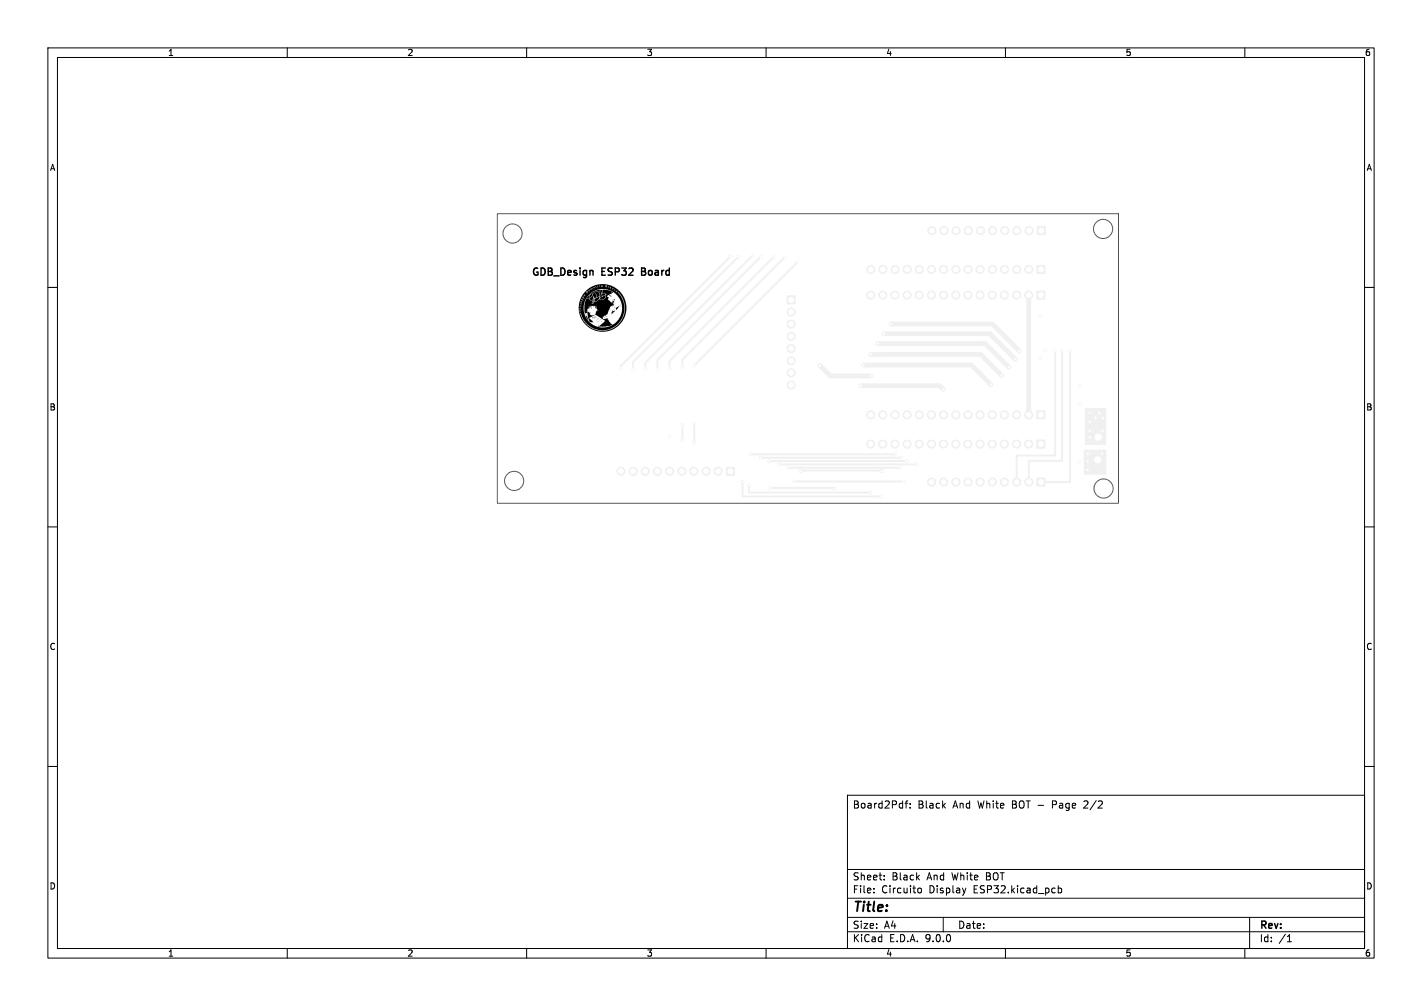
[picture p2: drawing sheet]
<svg xmlns="http://www.w3.org/2000/svg" width="297mm" height="210mm" viewBox="0 0 297 210" stroke-linecap="round" stroke-linejoin="round" font-family="sans-serif">
<g fill="#f0f0f0" stroke="#f0f0f0" stroke-width=".21">
<path d="M226.7 85.2h4.3v7.6h-4.3z"/>
<path d="M226.5 94h4.5v5h-4.5z"/>
<path d="M216.5 91.9h1.7v1.7h-1.7z"/>
<path d="M216.6 99.8h1.7v1.7h-1.7z"/>
<path d="M151.7 97.5h1.7v1.7h-1.7z"/>
<path d="M216.6 55.4h1.7v1.7h-1.7z"/>
<path d="M164.4 61.8h1.7v1.7h-1.7z"/>
<path d="M216.6 60.8h1.7v1.7h-1.7z"/>
<path d="M216.6 85.8h1.7v1.7h-1.7z"/>
<path d="M216.6 47.3h1.7v1.7h-1.7z"/>
<circle cx="214.9" cy="92.7" r=".85"/>
<circle cx="212.3" cy="92.7" r=".85"/>
<circle cx="209.8" cy="92.7" r=".85"/>
<circle cx="207.2" cy="92.7" r=".85"/>
<circle cx="204.7" cy="92.7" r=".85"/>
<circle cx="202.2" cy="92.7" r=".85"/>
<circle cx="199.6" cy="92.7" r=".85"/>
<circle cx="197.1" cy="92.7" r=".85"/>
<circle cx="194.5" cy="92.7" r=".85"/>
<circle cx="192" cy="92.7" r=".85"/>
<circle cx="189.5" cy="92.7" r=".85"/>
<circle cx="186.9" cy="92.7" r=".85"/>
<circle cx="184.4" cy="92.7" r=".85"/>
<circle cx="181.8" cy="92.7" r=".85"/>
<circle cx="214.9" cy="100.6" r=".85"/>
<circle cx="212.3" cy="100.6" r=".85"/>
<circle cx="209.8" cy="100.6" r=".85"/>
<circle cx="207.3" cy="100.6" r=".85"/>
<circle cx="204.7" cy="100.6" r=".85"/>
<circle cx="202.2" cy="100.6" r=".85"/>
<circle cx="199.6" cy="100.6" r=".85"/>
<circle cx="197.1" cy="100.6" r=".85"/>
<circle cx="194.6" cy="100.6" r=".85"/>
<circle cx="150" cy="98.4" r=".85"/>
<circle cx="147.5" cy="98.4" r=".85"/>
<circle cx="144.9" cy="98.4" r=".85"/>
<circle cx="142.4" cy="98.4" r=".85"/>
<circle cx="139.9" cy="98.4" r=".85"/>
<circle cx="137.3" cy="98.4" r=".85"/>
<circle cx="134.8" cy="98.4" r=".85"/>
<circle cx="132.2" cy="98.4" r=".85"/>
<circle cx="129.7" cy="98.4" r=".85"/>
<circle cx="214.9" cy="56.2" r=".85"/>
<circle cx="212.3" cy="56.2" r=".85"/>
<circle cx="209.8" cy="56.2" r=".85"/>
<circle cx="207.3" cy="56.2" r=".85"/>
<circle cx="204.7" cy="56.2" r=".85"/>
<circle cx="202.2" cy="56.2" r=".85"/>
<circle cx="199.6" cy="56.2" r=".85"/>
<circle cx="197.1" cy="56.2" r=".85"/>
<circle cx="194.6" cy="56.2" r=".85"/>
<circle cx="192" cy="56.2" r=".85"/>
<circle cx="189.5" cy="56.2" r=".85"/>
<circle cx="186.9" cy="56.2" r=".85"/>
<circle cx="184.4" cy="56.2" r=".85"/>
<circle cx="181.9" cy="56.2" r=".85"/>
<circle cx="165.2" cy="65.1" r=".85"/>
<circle cx="165.2" cy="67.7" r=".85"/>
<circle cx="165.2" cy="70.2" r=".85"/>
<circle cx="165.2" cy="72.8" r=".85"/>
<circle cx="165.2" cy="75.3" r=".85"/>
<circle cx="165.2" cy="77.8" r=".85"/>
<circle cx="165.2" cy="80.4" r=".85"/>
<circle cx="214.9" cy="61.6" r=".85"/>
<circle cx="212.3" cy="61.6" r=".85"/>
<circle cx="209.8" cy="61.6" r=".85"/>
<circle cx="207.2" cy="61.6" r=".85"/>
<circle cx="204.7" cy="61.6" r=".85"/>
<circle cx="202.2" cy="61.6" r=".85"/>
<circle cx="199.6" cy="61.6" r=".85"/>
<circle cx="197.1" cy="61.6" r=".85"/>
<circle cx="194.5" cy="61.6" r=".85"/>
<circle cx="192" cy="61.6" r=".85"/>
<circle cx="189.5" cy="61.6" r=".85"/>
<circle cx="186.9" cy="61.6" r=".85"/>
<circle cx="184.4" cy="61.6" r=".85"/>
<circle cx="181.8" cy="61.6" r=".85"/>
<circle cx="214.9" cy="86.6" r=".85"/>
<circle cx="212.3" cy="86.6" r=".85"/>
<circle cx="209.8" cy="86.6" r=".85"/>
<circle cx="207.2" cy="86.6" r=".85"/>
<circle cx="204.7" cy="86.6" r=".85"/>
<circle cx="202.2" cy="86.6" r=".85"/>
<circle cx="199.6" cy="86.6" r=".85"/>
<circle cx="197.1" cy="86.6" r=".85"/>
<circle cx="194.5" cy="86.6" r=".85"/>
<circle cx="192" cy="86.6" r=".85"/>
<circle cx="189.5" cy="86.6" r=".85"/>
<circle cx="186.9" cy="86.6" r=".85"/>
<circle cx="184.4" cy="86.6" r=".85"/>
<circle cx="181.8" cy="86.6" r=".85"/>
<circle cx="214.9" cy="48.1" r=".85"/>
<circle cx="212.4" cy="48.1" r=".85"/>
<circle cx="209.9" cy="48.1" r=".85"/>
<circle cx="207.3" cy="48.1" r=".85"/>
<circle cx="204.8" cy="48.1" r=".85"/>
<circle cx="202.2" cy="48.1" r=".85"/>
<circle cx="199.7" cy="48.1" r=".85"/>
<circle cx="197.2" cy="48.1" r=".85"/>
<circle cx="194.6" cy="48.1" r=".85"/>
<circle cx="227.2" cy="98.1" r=".3"/>
<circle cx="227.2" cy="94.7" r=".3"/>
<circle cx="230.2" cy="94.7" r=".3"/>
<circle cx="227.6" cy="88.1" r=".3"/>
<circle cx="227.6" cy="86.1" r=".3"/>
<circle cx="229.6" cy="86.2" r=".3"/>
<circle cx="227.6" cy="89.9" r=".3"/>
<circle cx="227.6" cy="91.3" r=".3"/>
<circle cx="230.2" cy="90" r=".3"/>
<circle cx="230.3" cy="87.3" r=".3"/>
<circle cx="228.8" cy="87.2" r=".3"/>
<circle cx="227.1" cy="96.3" r=".3"/>
<circle cx="225.5" cy="80.5" r=".25"/>
<circle cx="229.4" cy="91.3" r="1"/>
<circle cx="217.4" cy="66" r=".25"/>
<circle cx="218.2" cy="73.2" r=".25"/>
<circle cx="209.3" cy="78.4" r=".3"/>
<circle cx="181.9" cy="74" r=".3"/>
<circle cx="171.2" cy="76.3" r=".3"/>
<circle cx="181.8" cy="78.5" r=".3"/>
<circle cx="180.4" cy="76.2" r=".3"/>
<circle cx="207" cy="80.3" r=".3"/>
<circle cx="197" cy="81.3" r=".3"/>
<circle cx="179.8" cy="80.5" r=".3"/>
<circle cx="212.9" cy="73.2" r=".3"/>
<circle cx="186.1" cy="67.6" r=".3"/>
<circle cx="210.7" cy="76.7" r=".3"/>
<circle cx="183.4" cy="71.7" r=".3"/>
<circle cx="217.3" cy="74.9" r=".25"/>
<circle cx="225.5" cy="96.3" r=".25"/>
<circle cx="225.5" cy="84.5" r=".25"/>
<circle cx="229.3" cy="96" r="1"/>
<circle cx="184.6" cy="69.7" r=".3"/>
<circle cx="212.1" cy="75" r=".3"/>
<circle cx="139.9" cy="91.2" r=".25"/>
<circle cx="139.9" cy="76.8" r=".25"/>
<circle cx="167.2" cy="98.3" r=".3"/>
<circle cx="161.6" cy="53.6" r=".25"/>
<circle cx="184.1" cy="98.3" r=".3"/>
<circle cx="221.8" cy="73.3" r=".25"/>
<circle cx="188.1" cy="95.5" r=".3"/>
<circle cx="158.9" cy="95.5" r=".3"/>
<circle cx="186.9" cy="94.8" r=".3"/>
<circle cx="223.5" cy="73.3" r=".25"/>
<circle cx="156.9" cy="94.8" r=".3"/>
<circle cx="129.7" cy="76.8" r=".25"/>
<circle cx="188.7" cy="100.5" r=".25"/>
<circle cx="152.6" cy="53.5" r=".25"/>
<circle cx="165.7" cy="100.5" r=".25"/>
<circle cx="174.3" cy="102.1" r=".25"/>
<circle cx="132.2" cy="77.1" r=".25"/>
<circle cx="154.3" cy="53.6" r=".25"/>
<circle cx="160.8" cy="101.9" r=".25"/>
<circle cx="189.4" cy="96.2" r=".3"/>
<circle cx="160.7" cy="96.3" r=".3"/>
<circle cx="220.3" cy="73.4" r=".25"/>
<circle cx="181.8" cy="102.8" r=".3"/>
<circle cx="156.4" cy="101.3" r=".3"/>
<circle cx="134.8" cy="76.9" r=".25"/>
<circle cx="157.1" cy="53.4" r=".25"/>
<circle cx="183.9" cy="103.6" r=".3"/>
<circle cx="137.3" cy="77" r=".25"/>
<circle cx="155.1" cy="100.6" r=".3"/>
<circle cx="158.9" cy="53.6" r=".25"/>
<circle cx="162.8" cy="96.9" r=".3"/>
<circle cx="145" cy="88.5" r=".25"/>
<circle cx="144.9" cy="92.6" r=".25"/>
<circle cx="166.4" cy="54.7" r=".25"/>
<circle cx="191.4" cy="96.9" r=".3"/>
<circle cx="145" cy="76.3" r=".25"/>
<circle cx="164.6" cy="97.6" r=".3"/>
<circle cx="163.9" cy="53.7" r=".25"/>
<circle cx="142.5" cy="76.6" r=".25"/>
<circle cx="142.4" cy="91.8" r=".25"/>
<circle cx="188" cy="97.6" r=".3"/>
<circle cx="142.5" cy="88.7" r=".25"/>
</g>
<path d="M171.2 76.3l2.2 2.2h8.4M180.4 76.2h22.5l4.1 4.1M181.9 74h22.9l4.5 4.4M183.4 71.7h22.4l4.9 5M183.8 74h.1M184.6 69.7h22.1l5.4 5.3M186.1 67.7h21.2l5.6 5.5M214.9 61.6v25M179.8 80.5h16.4l.8 .8" fill="none" stroke="#f0f0f0" stroke-width="1"/>
<g fill="none" stroke="#f0f0f0" stroke-width=".4">
<path d="M152.6 53.5l-22.9 22.9v.4M154.3 53.6l-22.1 22v1.5M157.1 53.4l-22.3 22.4v1.1M158.9 53.6l-21.6 21.6v1.8M161.3 53.9h.1M161.6 53.6l-21.8 21.8 .1 1.4M163.9 53.7l-21.4 21.4v1.5M166.4 54.7v.2l-21.4 21.4M134.8 76.9h.1M220.3 73.4l.1 21.7h-8l-.1 5.5M221.8 73.3v22.9h-6.9v4.4M223.5 73.3v27.3h-6.1"/>
<path d="M142.5 88.7v3l-.1 .1M145 88.5l-.1 4.1M156.9 94.8h30M158.9 95.6h29.2M162.6 96.2v.1M162.8 96.9h28.6M164.6 97.6h23.4M167.2 98.3h16.9M188.1 95.5v.1M189.4 96.2l-28.7 .1M155.1 100.6v3h28.8M156.4 101.3v1.5h25.4"/>
<path d="M160.8 101.9h13.3l.2 .2M165.7 100.5h23M169.5 100.5h.1"/>
</g>
<g fill="#fff" stroke="#fff" stroke-width=".21">
<circle cx="227.2" cy="98.1" r=".15"/>
<circle cx="227.2" cy="94.7" r=".15"/>
<circle cx="230.2" cy="94.7" r=".15"/>
<circle cx="227.6" cy="88.1" r=".15"/>
<circle cx="227.6" cy="86.1" r=".15"/>
<circle cx="229.6" cy="86.2" r=".15"/>
<circle cx="227.6" cy="89.9" r=".15"/>
<circle cx="227.6" cy="91.3" r=".15"/>
<circle cx="230.2" cy="90" r=".15"/>
<circle cx="230.3" cy="87.3" r=".15"/>
<circle cx="228.8" cy="87.2" r=".15"/>
<circle cx="227.1" cy="96.3" r=".15"/>
<circle cx="225.5" cy="80.5" r=".15"/>
<circle cx="229.4" cy="91.3" r=".65"/>
<circle cx="217.4" cy="66" r=".15"/>
<circle cx="218.2" cy="73.2" r=".15"/>
<circle cx="209.3" cy="78.4" r=".15"/>
<circle cx="181.9" cy="74" r=".15"/>
<circle cx="171.2" cy="76.3" r=".15"/>
<circle cx="181.8" cy="78.5" r=".15"/>
<circle cx="180.4" cy="76.2" r=".15"/>
<circle cx="207" cy="80.3" r=".15"/>
<circle cx="197" cy="81.3" r=".15"/>
<circle cx="179.8" cy="80.5" r=".15"/>
<circle cx="212.9" cy="73.2" r=".15"/>
<circle cx="186.1" cy="67.6" r=".15"/>
<circle cx="210.7" cy="76.7" r=".15"/>
<circle cx="183.4" cy="71.7" r=".15"/>
<circle cx="217.3" cy="74.9" r=".15"/>
<circle cx="225.5" cy="96.3" r=".15"/>
<circle cx="225.5" cy="84.5" r=".15"/>
<circle cx="229.3" cy="96" r=".65"/>
<circle cx="184.6" cy="69.7" r=".15"/>
<circle cx="212.1" cy="75" r=".15"/>
<circle cx="139.9" cy="91.2" r=".15"/>
<circle cx="139.9" cy="76.8" r=".15"/>
<circle cx="167.2" cy="98.3" r=".15"/>
<circle cx="161.6" cy="53.6" r=".15"/>
<circle cx="184.1" cy="98.3" r=".15"/>
<circle cx="221.8" cy="73.3" r=".15"/>
<circle cx="188.1" cy="95.5" r=".15"/>
<circle cx="158.9" cy="95.6" r=".15"/>
<circle cx="186.9" cy="94.8" r=".15"/>
<circle cx="223.5" cy="73.2" r=".15"/>
<circle cx="156.9" cy="94.8" r=".15"/>
<circle cx="129.7" cy="76.8" r=".15"/>
<circle cx="188.7" cy="100.5" r=".15"/>
<circle cx="152.6" cy="53.5" r=".15"/>
<circle cx="165.7" cy="100.5" r=".15"/>
<circle cx="174.3" cy="102.1" r=".15"/>
<circle cx="132.2" cy="77.1" r=".15"/>
<circle cx="154.3" cy="53.6" r=".15"/>
<circle cx="160.8" cy="101.9" r=".15"/>
<circle cx="189.4" cy="96.2" r=".15"/>
<circle cx="160.7" cy="96.3" r=".15"/>
<circle cx="220.3" cy="73.4" r=".15"/>
<circle cx="181.8" cy="102.8" r=".15"/>
<circle cx="156.4" cy="101.3" r=".15"/>
<circle cx="134.8" cy="76.9" r=".15"/>
<circle cx="157.1" cy="53.4" r=".15"/>
<circle cx="183.9" cy="103.6" r=".15"/>
<circle cx="137.3" cy="77" r=".15"/>
<circle cx="155.1" cy="100.6" r=".15"/>
<circle cx="158.9" cy="53.6" r=".15"/>
<circle cx="162.8" cy="96.9" r=".15"/>
<circle cx="145" cy="88.5" r=".15"/>
<circle cx="144.9" cy="92.6" r=".15"/>
<circle cx="166.4" cy="54.7" r=".15"/>
<circle cx="191.4" cy="96.9" r=".15"/>
<circle cx="145" cy="76.3" r=".15"/>
<circle cx="164.6" cy="97.6" r=".15"/>
<circle cx="163.9" cy="53.7" r=".15"/>
<circle cx="142.5" cy="76.6" r=".15"/>
<circle cx="142.4" cy="91.8" r=".15"/>
<circle cx="188" cy="97.6" r=".15"/>
<circle cx="142.5" cy="88.7" r=".15"/>
<circle cx="217.4" cy="92.7" r=".5"/>
<circle cx="214.9" cy="92.7" r=".5"/>
<circle cx="212.3" cy="92.7" r=".5"/>
<circle cx="209.8" cy="92.7" r=".5"/>
<circle cx="207.2" cy="92.7" r=".5"/>
<circle cx="204.7" cy="92.7" r=".5"/>
<circle cx="202.2" cy="92.7" r=".5"/>
<circle cx="199.6" cy="92.7" r=".5"/>
<circle cx="197.1" cy="92.7" r=".5"/>
<circle cx="194.5" cy="92.7" r=".5"/>
<circle cx="192" cy="92.7" r=".5"/>
<circle cx="189.5" cy="92.7" r=".5"/>
<circle cx="186.9" cy="92.7" r=".5"/>
<circle cx="184.4" cy="92.7" r=".5"/>
<circle cx="181.8" cy="92.7" r=".5"/>
<circle cx="217.4" cy="100.6" r=".5"/>
<circle cx="214.9" cy="100.6" r=".5"/>
<circle cx="212.3" cy="100.6" r=".5"/>
<circle cx="209.8" cy="100.6" r=".5"/>
<circle cx="207.3" cy="100.6" r=".5"/>
<circle cx="204.7" cy="100.6" r=".5"/>
<circle cx="202.2" cy="100.6" r=".5"/>
<circle cx="199.6" cy="100.6" r=".5"/>
<circle cx="197.1" cy="100.6" r=".5"/>
<circle cx="194.6" cy="100.6" r=".5"/>
<circle cx="152.6" cy="98.4" r=".5"/>
<circle cx="150" cy="98.4" r=".5"/>
<circle cx="147.5" cy="98.4" r=".5"/>
<circle cx="144.9" cy="98.4" r=".5"/>
<circle cx="142.4" cy="98.4" r=".5"/>
<circle cx="139.9" cy="98.4" r=".5"/>
<circle cx="137.3" cy="98.4" r=".5"/>
<circle cx="134.8" cy="98.4" r=".5"/>
<circle cx="132.2" cy="98.4" r=".5"/>
<circle cx="129.7" cy="98.4" r=".5"/>
<circle cx="217.4" cy="56.2" r=".5"/>
<circle cx="214.9" cy="56.2" r=".5"/>
<circle cx="212.3" cy="56.2" r=".5"/>
<circle cx="209.8" cy="56.2" r=".5"/>
<circle cx="207.3" cy="56.2" r=".5"/>
<circle cx="204.7" cy="56.2" r=".5"/>
<circle cx="202.2" cy="56.2" r=".5"/>
<circle cx="199.6" cy="56.2" r=".5"/>
<circle cx="197.1" cy="56.2" r=".5"/>
<circle cx="194.6" cy="56.2" r=".5"/>
<circle cx="192" cy="56.2" r=".5"/>
<circle cx="189.5" cy="56.2" r=".5"/>
<circle cx="186.9" cy="56.2" r=".5"/>
<circle cx="184.4" cy="56.2" r=".5"/>
<circle cx="181.9" cy="56.2" r=".5"/>
<circle cx="165.2" cy="62.6" r=".5"/>
<circle cx="165.2" cy="65.1" r=".5"/>
<circle cx="165.2" cy="67.7" r=".5"/>
<circle cx="165.2" cy="70.2" r=".5"/>
<circle cx="165.2" cy="72.8" r=".5"/>
<circle cx="165.2" cy="75.3" r=".5"/>
<circle cx="165.2" cy="77.8" r=".5"/>
<circle cx="165.2" cy="80.4" r=".5"/>
<circle cx="217.4" cy="61.6" r=".5"/>
<circle cx="214.9" cy="61.6" r=".5"/>
<circle cx="212.3" cy="61.6" r=".5"/>
<circle cx="209.8" cy="61.6" r=".5"/>
<circle cx="207.2" cy="61.6" r=".5"/>
<circle cx="204.7" cy="61.6" r=".5"/>
<circle cx="202.2" cy="61.6" r=".5"/>
<circle cx="199.6" cy="61.6" r=".5"/>
<circle cx="197.1" cy="61.6" r=".5"/>
<circle cx="194.5" cy="61.6" r=".5"/>
<circle cx="192" cy="61.6" r=".5"/>
<circle cx="189.5" cy="61.6" r=".5"/>
<circle cx="186.9" cy="61.6" r=".5"/>
<circle cx="184.4" cy="61.6" r=".5"/>
<circle cx="181.8" cy="61.6" r=".5"/>
<circle cx="217.4" cy="86.6" r=".5"/>
<circle cx="214.9" cy="86.6" r=".5"/>
<circle cx="212.3" cy="86.6" r=".5"/>
<circle cx="209.8" cy="86.6" r=".5"/>
<circle cx="207.2" cy="86.6" r=".5"/>
<circle cx="204.7" cy="86.6" r=".5"/>
<circle cx="202.2" cy="86.6" r=".5"/>
<circle cx="199.6" cy="86.6" r=".5"/>
<circle cx="197.1" cy="86.6" r=".5"/>
<circle cx="194.5" cy="86.6" r=".5"/>
<circle cx="192" cy="86.6" r=".5"/>
<circle cx="189.5" cy="86.6" r=".5"/>
<circle cx="186.9" cy="86.6" r=".5"/>
<circle cx="184.4" cy="86.6" r=".5"/>
<circle cx="181.8" cy="86.6" r=".5"/>
<circle cx="217.5" cy="48.1" r=".5"/>
<circle cx="214.9" cy="48.1" r=".5"/>
<circle cx="212.4" cy="48.1" r=".5"/>
<circle cx="209.9" cy="48.1" r=".5"/>
<circle cx="207.3" cy="48.1" r=".5"/>
<circle cx="204.8" cy="48.1" r=".5"/>
<circle cx="202.2" cy="48.1" r=".5"/>
<circle cx="199.7" cy="48.1" r=".5"/>
<circle cx="197.2" cy="48.1" r=".5"/>
<circle cx="194.6" cy="48.1" r=".5"/>
</g>
<path d="M134 56.7h.5M134.5 56h-.5v1.5h.6" fill="none" stroke="#000" stroke-width=".3"/>
<g fill="#000">
<path d="M122.3 60.8a5 5 0 0 1 5.3-1.2l-2.4-.1h1.3v.2h-.6l-.2-.1-.1 .1 .1 .2 .2-.2h.6v.2h-1.1l-.1-.3-.5 .1v.3l.2-.1-.1-.1 .1-.1h.2v.2h1.5l.1-.3h.8l.5 .2-1.1-.1v.3h-2.4l-.1-.2h-.1l.1 .3h2.6v-.3h1l.7 .4h-.7l-.2-.1-.3 .1v-.2l-.1-.1 .1 .1-.2 .1-3.3 .1 .1-.2-.1-.1-.1 .2 .1 .1h3.8l-4.1 .1-.2-.2-.3 .2 .1 .3 .1-.1-.1-.2 .2 .2 .1-.1-.1-.2 .1 .2h4.2l.1-.2 .1 .3v-.3h.7l.3 .3-.7-.1-.1 .3h.2l-.2-.1 .2-.2v.2l.6-.1 .3 .3-.6-.1 .1 .1-.3 .1 .2 .1 .1-.2h.5a5 5 0 0 1 1.4 3.5h-.3v-.3a4.7 4.7 0 0 0-1.4-3 5.5 5.5 0 0 1 1.3 3.4h-.5v-.3a4 4 0 0 0-5.6-3.4h-1.2v-.2l-.2 .1 .2 .2 1.2-.1a1.78 1.78 0 0 1-1.5 .3 .24 .24 0 0 0-.2-.3 .24 .24 0 0 0-.3 .2l.3 .3 .2-.2h.9l-.8 .6h-.7l-.1 .2v-.2l-.1-.1-.1 .2 .2 .1 .1-.2h.7l-.4 .6h-.5v-.2l-.3-.1-.1 .3 .4 .1 .1-.1h.4l-.2 .5h-.5l-.1-.1a.17 .17 0 0 0-.2-.2 .17 .17 0 0 0-.1 .2l.4 .2 .1-.1h.4l-.2 .3-.6-.1-.1 .2 .1-.2h-.2l.1 .2 .7-.1-.1 .4-.6-.1-.2 .2v-.2v.2l.2-.1v.2l.1-.2h.5l-.1 .4h-.8l.3 .1-.3 .1h.2l.1-.2h.5v.5h-1h1v.5l-.7-.1a.16 .16 0 0 1 .1 .2 .16 .16 0 0 1-.3 0 .16 .16 0 0 1 0-.2h.1a.19 .19 0 0 0-.1 .3 .19 .19 0 0 0 .3 0l.1-.2h.5a4 4 0 0 0 4.2 3.6 4 4 0 0 0 3.8-4h.5v.3a4.7 4.7 0 0 1-4.3 4.2 4.7 4.7 0 0 1-4.9-3.6 4.7 4.7 0 0 0 5.1 3.7 4.7 4.7 0 0 0 4.2-4.7h.3a5 5 0 0 1-6.8 4.6 5 5 0 0 1-1.7-8.1zM121.7 62l.2 .1zM122 61.6v.1zM122.4 60.9a.18 .18 0 0 1 .3-.1 .18 .18 0 0 1-.1 .3zM122.5 65.7l-.2 .3zM122.5 65.9l.5 1.1-.1-.1a.69 .69 0 0 1-.4-1zM123 64.7l.2-.1zM123.2 65.2l.1 .1zM123.1 64l.2 .2zM123.4 64.1l.1 .2zM123.5 64.3l.1 .1zM123.3 61.5a.25 .25 0 0 1 .4-.1 .25 .25 0 0 1-.1 .4l-.5 .4z"/>
<path d="M123.7 66.3l.2 .1h-.2zM123.8 62.9a.19 .19 0 0 1 .2 .3 .19 .19 0 0 1-.3 .1zM123.9 66.2l.1 .1zM123.2 61.4a3.4 3.4 0 0 1 2.3-.9l-.3 .3h.1a.32 .32 0 0 1 .2-.3 .32 .32 0 0 1 .4 .2l-.2 .5-.2-.3v.2a.61 .61 0 0 1 0 .9 .34 .34 0 0 0-.3 .6 .34 .34 0 0 0 .6 0 1.14 1.14 0 0 0 .9-1.1l.1-.1-.2 .1a.54 .54 0 0 0-.9-.2l.2-.5a.19 .19 0 0 1 0-.3 .19 .19 0 0 1 .3 0l1.5 .3a.3 .3 0 0 1 .3 .1 .3 .3 0 0 1 0 .3 .19 .19 0 0 0-.3-.1 .19 .19 0 0 0 0 .3l-.5 .1 .4 .2-.2 .1-.5-.2 .1 .1-.3 .2 .5 .2-.2 .2h.1l-.1 .4 .4-.1-.2 .2h.3v.2l.3 .2 .2-.5 .1 .2 .2-.1v-.3l-.2-.1h.4l-.3 .7-.2 .1h.2l-.3 .1 .1 .1-3.4-.1v.2l3.7-.1-.2 .4-.1-.2-.1 .4 .1-.2-.5 .2-.3 .7h-2.3l2.3 .1h-2.3l-.1-.3v.2h-.1l-.1-1.2v.7l-.8-.5h-.3l.8 .2h-.7l-.2 .2-.3-.5 .2 .4-.1-.3 .1 .3h-.3l-.1 .3 .2-.3v.4l-.4 .1v.4l-.3 .2 .3-.1v.2h-.3l.6-.1-.3 .1 .4-.1-.2 .2 .2-.1h-.7h.4l-.1 .1 .4-.1 .1 .1h-.4h.4l.2 .3-.2-.1 .1 .2 .5 .1 .5-.1 .4-.9h.1v.2l.1-.2h2.3l-.1 .1h-2.2h2.2l-.2 .7-.9 .4h.2l-.3 .1h.2l-.2 .3v.2h.3l.7-.2 .3 .5h-.2h.2h-.2l.9 .9-.4 .2h-.6h.6h-.6h.4l-.8 .2-1.6-.1 .1-.1h.3l1-1.1-1.7-1.1a.38 .38 0 0 0-.6 .1l-.9 .5 .8 .8h-.7l-.6-1.9a.28 .28 0 0 0-.3 .1 .28 .28 0 0 0-.1 .3l-.1-1 .1-1.5 .3-.9h.5a.52 .52 0 0 0 .5 .4 .52 .52 0 0 0 .5-.5l.1 .2-.5 .7a.21 .21 0 0 0 .2 .3 .21 .21 0 0 0 .2-.2l.1-.2a2.18 2.18 0 0 0 1.4-1.2h-.2a.8 .8 0 0 0-.5-1 .8 .8 0 0 0-1 .6 .73 .73 0 0 1 1-.5 .73 .73 0 0 1 .4 .9l-.1 .1a.26 .26 0 0 1-.4 .1 .26 .26 0 0 1-.1-.3l-.2-.6 .1 .6a.37 .37 0 0 1 .1 .4 .37 .37 0 0 1-.4 .2l.2-.2-.3 .2-.2-.5a.48 .48 0 0 1-.1 .7 .48 .48 0 0 1-.6-.1l-.1-.1a.81 .81 0 0 0 .6-1 .9 .9 0 0 0-.8 1l-.4-.1zM123.9 66.2h.2zM124 66.2h.1zM124.1 62.6l-.1 .3-.1-.1zM124 66.4l.2-.1zM124.1 66.5l.1-.1zM124.1 66.1l.1 .1zM124.2 66.1h.1zM124.3 66l.1 .1z"/>
<path d="M124.1 66.5l.2-.1zM124 66.3l.4-.2zM124.3 66h.1zM124.4 66h.1zM124.3 64.2l.1-.1 .1 .3zM124.3 66.3l.2-.1zM124.3 66.4l.2-.1zM124.4 66.1l.1-.1zM124.7 66.5h.1zM124.5 66.9l.3-.2zM124.7 67.2l.2-.1zM124.8 67.3l.1-.1z"/>
<path d="M124.8 66.7l.4-.2zM124.9 67.1l.3-.1zM124.1 62.5l1.1-.6a1.12 1.12 0 0 1-1.1 1zM125.4 66.8l.1-.1zM125.4 66.7l.2-.1zM125.5 66.7l.1-.1zM125.6 67.2l.1-.1zM125.2 67.9l.7-.5zM125.7 61.3h.2a.3 .3 0 0 1 .5 .1 .3 .3 0 0 1-.4 .3l-.2 .1zM126.1 66.4l.3-.1zM126.4 65.9l.2 .2zM125.4 62.2l1-.6a.74 .74 0 0 1-.1 .8 .74 .74 0 0 1-.8 .2l-.2-.2z"/>
<path d="M127.4 60.1h.2zM127.5 61.9l.2 .1zM127.5 61.8l.1 .1zM127.7 61.8l.1 .1zM127.9 64.8l.4-.2-.3 .4 .5-.1-.3 .2-.3-.1 .3 .1-.4 .1h.3h-.2l.2 .1-.4 .3zM128.3 64.1l.1 .2zM128.6 64.3l.8-.5-.7 .9zM129.5 63.6v.1zM129.7 63.8l.1 .2z"/>
<circle cx="125.7" cy="59.7" r=".1"/>
<circle cx="126.6" cy="59.8" r=".11"/>
<circle cx="126.6" cy="59.6" r=".09"/>
<circle cx="121.4" cy="63" r=".06"/>
<circle cx="121.6" cy="62.5" r=".11"/>
<circle cx="123" cy="60.6" r=".07"/>
<circle cx="124.1" cy="60" r=".07"/>
<circle cx="128.8" cy="60.9" r=".07"/>
</g>
<g fill="none" stroke="#000" stroke-width=".21">
<path d="M10 10h277v190h-277zM12 12h273v186h-273zM60 10v2M110 10v2M160 10v2M210 10v2M260 10v2M10 60h2M285 60h2M10 110h2M285 110h2M10 160h2"/>
<path d="M177 166h108v32h-108zM189 167.7h.6M189.6 167.2l-.4 .2v1.3M190.1 168.6v.1M190.1 167.8v.1M227.2 167.8l-.9 .9h.9M285 160h2M60 198v2M110 198v2M160 198v2M177 194.5h108M177 191.5h108"/>
<path d="M177 187.5h108M177 181.5h108M182.5 186.3v.1M182.5 185.5v.1M184.7 183.6v.1M184.7 182.8v.1M191.8 185.5l.4-.1 .3 .3-.1 .6-.2 .1-.4-.1M197 191.5v3M201.7 185.4l-.3 1M210 198v2M221 185.5l.5-.1 .2 .3-.1 .6h-.6M221 184.9v1.5"/>
<path d="M260 198v2M261 191.5v6.5M268.9 196.6h.8M269 195.5l.3-.4v1.5"/>
</g>
<g fill="none" stroke="#575757" stroke-width=".21">
<path d="M103.9 44.6h129.7v60.5h-129.7z"/>
<circle cx="107.1" cy="48.7" r="2"/>
<circle cx="230.4" cy="47.8" r="2"/>
<circle cx="107.4" cy="100.4" r="2"/>
<circle cx="230.5" cy="102" r="2"/>
</g>
<text font-size="2.8" x="178" y="190.9">Title:</text>
<g font-size="2.1">
<text x="111" y="57.7">GDB_Design</text>
<text x="125.8" y="57.7">ESP32</text>
<text x="134.7" y="57.7">Board</text>
<text x="178" y="169">Board2Pdf:</text>
<text x="191.7" y="169">Black</text>
<text x="199.1" y="169">And</text>
<text x="204.4" y="169">White</text>
<text x="211.6" y="169">BOT -</text>
<text x="220.3" y="169">Page</text>
<text x="227.1" y="169">2/2</text>
<text x="178" y="184">Sheet:</text>
<text x="186.2" y="184">Black</text>
<text x="193.7" y="184">And</text>
<text x="199" y="184">White</text>
<text x="206.2" y="184">BOT</text>
<text x="178" y="186.7">File:</text>
<text x="184.1" y="186.7">Circuito</text>
<text x="194.1" y="186.7">Display</text>
<text x="203.5" y="186.7">ESP32.kicad_pcb</text>
<text x="178" y="196.9">KiCad</text>
<text x="178" y="194.1">Size:</text>
<text x="184.7" y="194.1">A4</text>
<text x="185.7" y="196.9">E.D.A.</text>
<text x="193.3" y="196.9">9.0.0</text>
<text x="200" y="194.1">Date:</text>
<text x="263" y="194.3">Rev:</text>
<text x="263" y="196.9">Id:</text>
<text x="267.1" y="196.9">/1</text>
</g>
<g font-size="1.8">
<text x="35" y="11.9">1</text>
<text x="85" y="11.9">2</text>
<text x="135" y="11.9">3</text>
<text x="185" y="11.9">4</text>
<text x="235" y="11.9">5</text>
<text x="285" y="11.9">6</text>
<text x="10.3" y="35.9">A</text>
<text x="285.4" y="35.9">A</text>
<text x="10.3" y="85.9">B</text>
<text x="285.3" y="85.9">B</text>
<text x="10.3" y="135.9">C</text>
<text x="285.3" y="135.9">C</text>
<text x="10.3" y="185.9">D</text>
<text x="285.3" y="185.9">D</text>
<text x="35" y="199.9">1</text>
<text x="85" y="199.9">2</text>
<text x="135" y="199.9">3</text>
<text x="185" y="199.9">4</text>
<text x="235" y="199.9">5</text>
<text x="285" y="199.9">6</text>
</g>
</svg>
